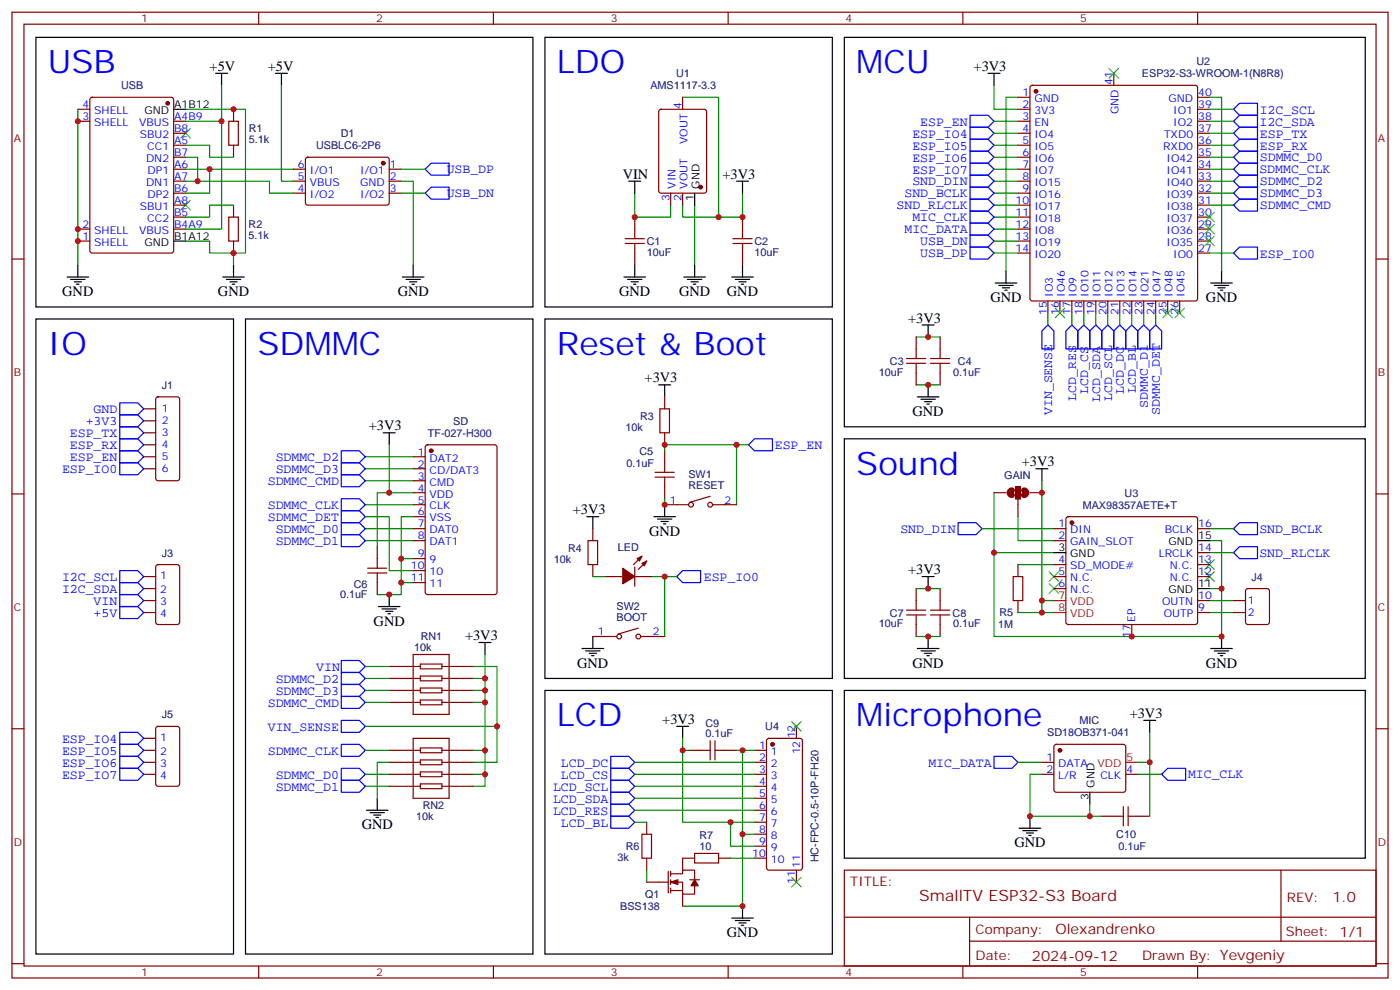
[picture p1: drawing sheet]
<svg xmlns="http://www.w3.org/2000/svg" width="412mm" height="291mm" viewBox="0 0 412 291" stroke-linecap="round" stroke-linejoin="round" font-family="sans-serif">
<g fill="none" stroke="#870000" stroke-width=".35">
<path d="M3.5 3.6h405.4v284.3h-405.4zM7.1 7.1h398.2v277.3h-398.2zM76.2 3.6v3.5M145.3 3.6v3.5M214.5 3.6v3.5M283.6 3.6v3.5M352.8 3.6v3.5M22.9 32.2h3.6M22.9 35.7h3.6M26.7 28.9l.5-.3h23.2l.7 .5 .1 44.7-.5 .7h-23.5l-.7-.5v-44.6zM51.2 35.7h3.5M51.2 39.2h3.5"/>
<path d="M67.4 35.7h2.8v7.1h-2.8zM68.8 32.2v3.5M194.3 32.4l.4-.2h12.7l.7 .4v23.6l-.4 .6-13 .1-.6-.5-.1-23.5zM201.1 28.6v3.6M299.9 28.6h3.5M299.9 32.2h3.5M299.9 35.7h3.5M299.9 39.2h3.5M303.6 25.3l.5-.2h48l.5 .2 .2 .5v62.1l-.3 .5-.4 .2h-48l-.5-.2-.2-.5v-62.1zM328.1 21.6v3.5M352.8 28.6h3.5M352.8 32.2h3.5"/>
<path d="M352.8 35.7h3.5M352.8 39.2h3.5M51.2 42.8h3.5M51.2 46.3h3.5M51.2 49.8h3.5M51.2 53.3h3.5M51.2 56.9h3.5M68.8 42.8v3.5M86.4 49.8h3.6M86.4 53.3h3.6M86.4 56.9h3.6M90.2 46.5l.5-.2h23.5l.5 .7-.1 13-.7 .4-23.5-.1-.4-.6v-12.7z"/>
<path d="M114.7 49.8h3.5M114.7 53.3h3.5M114.7 56.9h3.5M197.6 56.9v3.5M201.1 56.9v3.5M299.9 42.8h3.5M299.9 46.3h3.5M299.9 49.8h3.5M299.9 53.3h3.5M299.9 56.9h3.5M352.8 42.8h3.5M352.8 46.3h3.5"/>
<path d="M352.8 49.8h3.5M352.8 53.3h3.5M352.8 56.9h3.5M3.5 76.3h3.6M22.9 67.5h3.6M22.9 71h3.6M51.2 60.4h3.5M51.2 63.9h3.5M51.2 67.5h3.5M67.4 63.9h2.8v7.1h-2.8zM68.8 60.4v3.5M68.8 71v3.5"/>
<path d="M184.1 71.7h5.7M184.1 70.3h5.7M187 63.9v6.4M187 71.7v6.3M215.9 71.7h5.6M215.9 70.3h5.6M218.7 63.9v6.4M218.7 71.7v6.3M299.9 60.4h3.5M299.9 63.9h3.5M299.9 67.5h3.5M299.9 71h3.5"/>
<path d="M299.9 74.5h3.5M352.8 60.4h3.5M352.8 63.9h3.5M352.8 67.5h3.5M352.8 71h3.5M352.8 74.5h3.5M405.3 76.3h3.6M269.9 99.2v6.4M276.9 99.2v6.4M308.7 88.6v3.5M312.2 88.6v3.5M315.7 88.6v3.5"/>
<path d="M319.3 88.6v3.5M322.8 88.6v3.5M326.3 88.6v3.5M329.8 88.6v3.5M333.4 88.6v3.5M336.9 88.6v3.5M340.4 88.6v3.5M344 88.6v3.5M347.5 88.6v3.5M46.1 117l.5-.2h5.6l.7 .5v23.5l-.4 .7h-5.9l-.7-.4v-23.6zM195.8 116.8v3.6M267.1 105.6h5.6"/>
<path d="M267.1 107h5.6M269.9 107v6.3M274.1 105.6h5.7M274.1 107h5.7M276.9 107v6.3M42.3 120.4h3.6M42.3 123.9h3.6M42.3 127.4h3.6M42.3 131h3.6M42.3 134.5h3.6M42.3 138h3.6M121.7 134.5h3.5"/>
<path d="M121.7 138h3.5M125.5 131.2l.4-.2h19.8l.6 .4 .1 42.9-.5 .7h-20l-.6-.4-.1-42.9zM193 139.1h5.6M194.4 120.4h2.8v7h-2.8zM195.8 127.4v3.6M195.8 132.7v6.4M3.5 145.4h3.6M121.7 145.1h3.5M121.7 141.5h3.5M121.7 148.6h3.5M121.7 152.1h3.5M121.7 155.6h3.5"/>
<path d="M121.7 159.2h3.5M173.2 159.2h2.8v7h-2.8zM174.6 155.6v3.6M193 140.5h5.6M195.8 140.5v6.3M195.8 148.6h7M209.2 146.1l-6 1.8M209.9 148.6h7.1M292.8 145.1h3.5M299.2 143.3h1.4v3.5h-1.4zM299.9 146.8v5.3M303.4 145.1h3.5"/>
<path d="M310.4 155.6h3.6M310.4 159.2h3.6M314.2 152.3l.5-.2h37.4l.5 .2 .2 .5v30.4l-.3 .5-.4 .2h-37.4l-.5-.3-.2-.4v-30.4zM352.8 155.6h3.5M405.3 145.4h3.6M42.3 176.8h3.6M42.3 169.8h3.6M42.3 173.3h3.6M46.1 166.4l.5-.2h5.6l.7 .5v16.5l-.4 .6-5.9 .1-.7-.5v-16.5zM108.3 168.7h5.6M108.3 167.3h5.6M111.1 160.9v6.4"/>
<path d="M111.1 168.7v6.3M121.7 164.5h3.5M121.7 168h3.5M121.7 171.5h3.5M174.6 166.2v3.6M178.2 169.8h5.2M187 166.9v5.7M187 169.8h5.3M189.1 163.8l-2.5 2.4M190.5 165.2l-2.5 2.4M267.1 179.6h5.6M269.9 173.3v6.3"/>
<path d="M274.1 179.6h5.7M276.9 173.3v6.3M298.4 169.8h2.9v7h-2.9zM299.9 166.2v3.6M299.9 176.8v3.5M310.4 169.8h3.6M310.4 173.3h3.6M310.4 166.2h3.6M352.8 176.8h3.5M352.8 169.8h3.5M352.8 166.2h3.5M352.8 162.7h3.5"/>
<path d="M363.4 176.8h3.5M367.1 173.5l.5-.2h5.6l.7 .4v9.5l-.4 .6-5.9 .1-.7-.5v-9.4zM42.3 180.3h3.6M114.7 196.2h9.1M114.7 199.7h9.1M121.7 192.7h10.6v17.6h-10.6zM123.8 195.5h6.4v1.4h-6.4zM123.8 199h6.4v1.4h-6.4zM130.2 196.2h9.1M130.2 199.7h9.1M174.6 187.4h7.1M188 184.9l-6 1.8"/>
<path d="M188.7 187.4h7.1M267.1 181h5.6M269.9 181v6.4M274.1 181h5.7M276.9 181v6.4M333.4 183.9v3.5M352.8 180.3h3.5M363.4 180.3h3.5M3.5 214.6h3.6M42.3 217.4h3.6M46.1 214.1l.5-.2h5.6l.7 .4v16.5l-.4 .6-5.9 .1-.7-.5v-16.4zM114.7 203.3h9.1"/>
<path d="M114.7 206.8h9.1M121.7 217.4h10.6v17.6h-10.6zM123.8 202.6h6.4v1.4h-6.4zM123.8 206.1h6.4v1.4h-6.4zM130.2 203.3h9.1M130.2 206.8h9.1M209.2 218.1v5.6M210.6 218.1v5.6M226 217.6l.5-.2h9.2l.6 .4 .1 37.7-.5 .6-9.4 .1-.7-.5v-37.6zM234.6 213.9v3.5M310.7 219.4l.4-.3 20.1 .1 .4 .7-.1 12.9-.6 .5-20-.1-.5-.6v-12.7zM405.3 214.6h3.6"/>
<path d="M42.3 220.9h3.6M42.3 224.4h3.6M42.3 228h3.6M114.7 220.9h9.1M114.7 224.4h9.1M114.7 228h9.1M114.7 231.5h9.1M123.8 220.2h6.4v1.4h-6.4zM123.8 223.7h6.4v1.4h-6.4zM123.8 227.3h6.4v1.4h-6.4zM123.8 230.8h6.4v1.4h-6.4zM130.2 220.9h9.1"/>
<path d="M130.2 224.4h9.1M130.2 228h9.1M130.2 231.5h9.1M202.8 220.9h6.4M210.6 220.9h6.4M222.2 220.9h3.6M222.2 224.4h3.6M222.2 228h3.6M222.2 231.5h3.6M222.2 235h3.6M222.2 238.5h3.6M306.9 224.4h3.5"/>
<path d="M306.9 228h3.5M330.9 237.5v5.6M331.6 228h3.5M332.3 237.5v5.6M189.1 245.6h2.8v7.1h-2.8zM190.5 242.1v3.5M190.5 252.7v3.5M190.5 259.7h6.3M196.8 256.5v6.4M197.6 257.2h3.5v-1h3.5v2.8M197.6 259.7h3.5v3.5h3.5v-2.4M197.6 256.5v1.5"/>
<path d="M197.6 259v1.4M203.2 259h2.8M204.6 251.2h7.1v2.9h-7.1zM204.6 252.7h-3.5v3.5M211.7 252.7h3.5M222.2 242.1h3.6M222.2 245.6h3.6M222.2 249.1h3.6M222.2 252.7h3.6M234.6 256.2v3.5M248.7 256.2h156.6v28.2h-156.6zM324.6 240.3h6.3"/>
<path d="M332.3 240.3h6.4M377.3 256.2v20.9M197.6 261.5v1.4M197.6 262.2h3.5M201.1 263.2v3.6M248.7 270h156.5M285.6 277.1h119.6M285.6 270v14.1M3.5 283.7h3.6M76.2 284.4v3.5M145.3 284.4v3.5M214.5 284.4v3.5"/>
<path d="M283.6 284.4v3.5M352.8 284.4v3.5M405.3 283.7h3.6"/>
<circle cx="203.6" cy="148.6" r=".71"/>
<circle cx="209.2" cy="148.6" r=".71"/>
<circle cx="182.4" cy="187.4" r=".71"/>
<circle cx="188" cy="187.4" r=".71"/>
</g>
<g fill="#870000" stroke="#870000" stroke-width=".35">
<path d="M299.2 143.3h1.4v3.5h-1.4z"/>
<path d="M189.1 165.9l1.4-.7-.7 1.4z"/>
<path d="M187.7 164.5l1.4-.7-.7 1.4z"/>
<path d="M183.4 167.3l3.6 2.5-3.6 2.1z"/>
<path d="M197.6 259.7l2.1-.7v1.4z"/>
<path d="M204.6 259l1.1 1.8h-2.1z"/>
<circle cx="227.5" cy="219.1" r=".53"/>
<circle cx="305.2" cy="26.9" r=".53"/>
<circle cx="112.9" cy="48" r=".53"/>
<circle cx="127" cy="132.7" r=".53"/>
<circle cx="49.4" cy="30.4" r=".53"/>
<circle cx="206.4" cy="55.1" r=".53"/>
<circle cx="315.7" cy="153.9" r=".53"/>
<circle cx="312.2" cy="220.9" r=".53"/>
</g>
<g fill="none" stroke="#000" stroke-width=".35">
<path d="M10.6 11h146.4v79.4h-146.4zM160.5 11h84.7v79.4h-84.7zM248.7 11h153.5v114.7h-153.5zM51.2 32.2h3.5M63.5 21.6h3.5M65.3 21.6v3.5M81.1 21.6h3.6M82.9 21.6v3.5M291 21.6h3.6M292.8 21.6v3.5M185.2 53.3h3.5M187 53.3v3.6"/>
<path d="M204.6 56.9v3.5M217 53.3h3.5M218.7 53.3v3.6M22.9 78v3.6M51.2 71h3.5M68.8 78v3.6M121.7 78v3.6M187 78v3.6M204.6 78v3.6M218.7 78v3.6M296.3 79.8v3.5M359.8 79.8v3.5"/>
<path d="M10.6 93.9h58.2v187h-58.2zM19.8 81.6h6.3M20.8 82.3h4.2M21.9 83h2.1M22.6 83.7h.7M65.6 81.6h6.4M66.7 82.3h4.2M67.7 83h2.1M68.4 83.7h.7M72.3 93.9h84.7v187h-84.7zM118.5 81.6h6.4M119.6 82.3h4.2"/>
<path d="M120.6 83h2.2M121.4 83.7h.7M160.5 93.9h84.7v105.8h-84.7zM183.8 81.6h6.3M184.9 82.3h4.2M185.9 83h2.1M186.6 83.7h.7M201.4 81.6h6.4M202.5 82.3h4.2M203.6 83h2.1M204.3 83.7h.7M215.5 81.6h6.4"/>
<path d="M216.6 82.3h4.2M217.7 83h2.1M218.4 83.7h.7M271.6 95.7h3.6M273.4 95.7v3.5M293.2 83.3h6.3M294.2 84h4.2M295.3 84.7h2.1M296 85.4h.7M356.7 83.3h6.3M357.7 84h4.2M358.8 84.7h2.1"/>
<path d="M359.5 85.4h.7M194 113.3h3.6M195.8 113.3v3.5M270.2 116.8h6.4M271.3 117.5h4.2M272.3 118.3h2.2M273 119h.8M273.4 113.3v3.5M112.9 127.4h3.5M114.7 127.4v3.6M248.7 129.2h153.5v70.5h-153.5zM305.2 138h3.5"/>
<path d="M306.9 138v3.5M172.9 152.1h3.5M174.6 152.1v3.5M192.6 152.1h6.4M193.7 152.8h4.2M194.7 153.5h2.1M195.4 154.2h.7M195.8 148.6v3.5M352.8 159.2h3.5M111.5 178.6h6.3M112.5 179.3h4.3M113.6 180h2.1"/>
<path d="M114.7 175v3.6M271.6 169.8h3.6M273.4 169.8v3.5M310.4 162.7h3.6M352.8 173.3h3.5M114.3 180.7h.7M141.1 189.2h3.5M142.9 189.2v3.5M171.4 190.9h6.4M172.5 191.6h4.2M173.6 192.3h2.1M174.3 193h.7"/>
<path d="M174.6 187.4v3.5M270.2 190.9h6.4M271.3 191.6h4.2M272.3 192.3h2.2M273 193h.8M273.4 187.4v3.5M356.7 190.9h6.3M357.7 191.6h4.2M358.8 192.3h2.1M359.5 193h.7M359.8 187.4v3.5M160.5 203.3h84.7v77.6h-84.7z"/>
<path d="M199.3 213.9h3.5M201.1 213.9v3.5M248.7 203.3h153.5v49.4h-153.5zM336.9 212.1h3.5M338.7 212.1v3.5M107.9 238.5h6.4M109 239.3h4.2M110.1 240h2.1M111.1 235v3.5M321 233.3v3.5M110.8 240.7h.7M300.2 243.8h6.4"/>
<path d="M301.3 244.5h4.2M302.3 245.3h2.1M303 246h.7M303.4 240.3v3.5M215.5 270.3h6.4M216.6 271h4.2M217.7 271.7h2.1M218.4 272.4h.7M218.7 266.8v3.5"/>
</g>
<g fill="none" stroke="#00f" stroke-width=".35">
<path d="M285.8 33.9h5.2l1.8 1.8-1.8 1.8h-5.2zM285.8 37.5h5.2l1.8 1.7-1.8 1.8h-5.2zM363.4 39.2l1.7-1.7h5.3v3.5h-5.3zM365.1 30.4h5.3v3.5h-5.3l-1.7-1.7zM365.1 33.9h5.3v3.6h-5.3l-1.7-1.8zM127 48h5.3v3.6h-5.3l-1.8-1.8zM127 55.1h5.3v3.5h-5.3l-1.8-1.7zM285.8 41h5.2l1.8 1.8-1.8 1.7h-5.2zM285.8 44.5h5.2l1.8 1.8-1.8 1.7h-5.2zM285.8 48h5.2l1.8 1.8-1.8 1.8h-5.2zM285.8 55.1h5.2l1.8 1.8-1.8 1.7h-5.2zM285.8 51.6h5.2l1.8 1.7-1.8 1.8h-5.2z"/>
<path d="M285.8 58.6h5.2l1.8 1.8-1.8 1.8h-5.2zM363.4 46.3l1.7-1.8h5.3v3.5h-5.3zM363.4 53.3l1.7-1.7h5.3v3.5h-5.3zM365.1 41h5.3v3.5h-5.3l-1.7-1.7zM365.1 48h5.3v3.6h-5.3l-1.7-1.8zM365.1 55.1h5.3v3.5h-5.3l-1.7-1.7zM285.8 69.2h5.2l1.8 1.8-1.8 1.7h-5.2zM285.8 72.7h5.2l1.8 1.8-1.8 1.8h-5.2zM285.8 65.7h5.2l1.8 1.8-1.8 1.7h-5.2zM285.8 62.2h5.2l1.8 1.7-1.8 1.8h-5.2zM363.4 60.4l1.7-1.8h5.3v3.6h-5.3zM365.1 72.7h5.3v3.6h-5.3l-1.7-1.8z"/>
<path d="M306.9 97.4l1.8-1.7 1.7 1.7v5.3h-3.5zM314 97.4l1.7-1.7 1.8 1.7v5.3h-3.5zM319.3 95.7l1.7 1.7v5.3h-3.5v-5.3zM322.8 95.7l1.8 1.7v5.3h-3.6v-5.3zM326.3 95.7l1.8 1.7v5.3h-3.5v-5.3zM329.8 95.7l1.8 1.7v5.3h-3.5v-5.3zM333.4 95.7l1.7 1.7v5.3h-3.5v-5.3zM336.9 95.7l1.8 1.7v5.3h-3.6v-5.3zM338.7 97.4l1.7-1.7 1.8 1.7v5.3h-3.5zM35.3 118.6h5.3l1.7 1.8-1.7 1.7h-5.3zM35.3 132.7h5.3l1.7 1.8-1.7 1.7h-5.3zM35.3 136.2h5.3l1.7 1.8-1.7 1.8h-5.3z"/>
<path d="M35.3 122.1h5.3l1.7 1.8-1.7 1.8h-5.3zM35.3 129.2h5.3l1.7 1.8-1.7 1.7h-5.3zM35.3 125.7h5.3l1.7 1.7-1.7 1.8h-5.3zM100.5 139.8h5.3l1.8 1.7-1.8 1.8h-5.3zM100.5 136.2h5.3l1.8 1.8-1.8 1.8h-5.3zM100.5 132.7h5.3l1.8 1.8-1.8 1.7h-5.3zM220.5 131l1.7-1.8h5.3v3.5h-5.3zM100.5 157.4h5.3l1.8 1.8-1.8 1.7h-5.3zM100.5 153.9h5.3l1.8 1.7-1.8 1.8h-5.3zM100.5 146.8h5.3l1.8 1.8-1.8 1.8h-5.3zM100.5 150.4h5.3l1.8 1.7-1.8 1.8h-5.3zM282.2 153.9h5.3l1.8 1.7-1.8 1.8h-5.3z"/>
<path d="M363.4 155.6l1.7-1.7h5.3v3.5h-5.3zM35.3 168h5.3l1.7 1.8-1.7 1.7h-5.3zM35.3 171.5h5.3l1.7 1.8-1.7 1.7h-5.3zM35.3 175h5.3l1.7 1.8-1.7 1.8h-5.3zM35.3 178.6h5.3l1.7 1.7-1.7 1.8h-5.3zM199.3 169.8l1.8-1.8h5.3v3.5h-5.3zM363.4 162.7l1.7-1.8h5.3v3.6h-5.3zM100.5 198h5.3l1.8 1.7-1.8 1.8h-5.3zM100.5 194.5h5.3l1.8 1.7-1.8 1.8h-5.3zM35.3 215.6h5.3l1.7 1.8-1.7 1.7h-5.3zM35.3 219.1h5.3l1.7 1.8-1.7 1.8h-5.3zM100.5 219.1h5.3l1.8 1.8-1.8 1.8h-5.3z"/>
<path d="M100.5 205h5.3l1.8 1.8-1.8 1.8h-5.3zM100.5 201.5h5.3l1.8 1.8-1.8 1.7h-5.3zM100.5 212.1h5.3l1.8 1.8-1.8 1.7h-5.3zM35.3 222.7h5.3l1.7 1.7-1.7 1.8h-5.3zM35.3 226.2h5.3l1.7 1.8-1.7 1.7h-5.3zM100.5 229.7h5.3l1.8 1.8-1.8 1.8h-5.3zM100.5 226.2h5.3l1.8 1.8-1.8 1.7h-5.3zM179.9 222.7h5.3l1.8 1.7-1.8 1.8h-5.3zM179.9 229.7h5.3l1.8 1.8-1.8 1.8h-5.3zM179.9 233.3h5.3l1.8 1.7-1.8 1.8h-5.3zM179.9 236.8h5.3l1.8 1.7-1.8 1.8h-5.3zM179.9 226.2h5.3l1.8 1.8-1.8 1.7h-5.3z"/>
<path d="M292.8 222.7h5.3l1.8 1.7-1.8 1.8h-5.3zM342.2 228l1.8-1.8h5.2v3.5h-5.2zM179.9 240.3h5.3l1.8 1.8-1.8 1.7h-5.3z"/>
</g>
<g fill="none" stroke="#008700" stroke-width=".35">
<path d="M22.9 32.2v45.8M54.7 35.7h10.6v31.8h-10.6M54.7 32.2h17.6v42.3h-10.6v-3.5h-7M65.3 25.1v10.6M82.9 25.1v28.2h3.5M201.1 28.6h10.6v35.3M292.8 25.1v7.1h7.1M292.8 35.7h7.1M292.8 39.2h7.1M299.9 28.6h-3.6v51.2M356.3 28.6h3.5v51.2M356.3 35.7h7.1"/>
<path d="M356.3 39.2h7.1M356.3 32.2h7.1M54.7 46.3h3.5v7M54.7 42.8h7v3.5h7.1M54.7 53.3h24.7v3.6h7M54.7 49.8h31.7M61.7 49.8v7.1h-7M118.2 53.3h3.5v24.7M118.2 49.8h7M118.2 56.9h7M187 56.9v7h10.6v-3.5M218.7 56.9v7h-17.6v-3.5"/>
<path d="M292.8 49.8h7.1M292.8 42.8h7.1M292.8 53.3h7.1M292.8 56.9h7.1M292.8 46.3h7.1M356.3 49.8h7.1M356.3 42.8h7.1M356.3 53.3h7.1M356.3 56.9h7.1M356.3 46.3h7.1M68.8 60.4h-7.1v3.5h-7M68.8 74.5v3.5"/>
<path d="M204.6 60.4v17.6M292.8 71h7.1M292.8 74.5h7.1M292.8 60.4h7.1M292.8 63.9h7.1M292.8 67.5h7.1M356.3 74.5h7.1M356.3 60.4h7.1M269.9 99.2h7M308.7 92.1v3.6M315.7 92.1v3.6M319.3 92.1v3.6"/>
<path d="M322.8 92.1v3.6M326.3 92.1v3.6M329.8 92.1v3.6M333.4 92.1v3.6M336.9 92.1v3.6M340.4 92.1v3.6M269.9 113.3h7M107.6 134.5h14.1M107.6 138h14.1M114.7 131v14.1h7M217 131v17.6M220.5 131h-24.7v1.7"/>
<path d="M107.6 152.1h7.1v15.9h7M107.6 155.6h14.1M107.6 141.5h14.1M107.6 148.6h14.1M107.6 159.2h14.1M114.7 145.1h-3.6v15.8M121.7 152.1h-3.5v22.9h-7.1M195.8 146.8v1.8M289.3 155.6h21.1M292.8 145.1v17.6M299.9 152.1v7.1h10.5M306.9 141.5v38.8h3.5"/>
<path d="M356.3 159.2h3.5v28.2h-67v-24.7h17.6M356.3 155.6h7.1M118.2 171.5h3.5M118.2 164.5h3.5M174.6 169.8h3.6M192.3 169.8h7M195.8 169.8v17.6M269.9 173.3h7M299.9 166.2h10.5M306.9 176.8h3.5M356.3 162.7h7.1M356.3 173.3h3.5"/>
<path d="M356.3 176.8h7.1M107.6 199.7h7.1M107.6 196.2h7.1M139.3 196.2h7.1v28.2h-7.1M139.3 199.7h3.6M142.9 192.7v38.8h-3.6M269.9 187.4h7M299.9 180.3h7M356.3 180.3h7.1M107.6 203.3h7.1M107.6 206.8h7.1M107.6 213.9h38.8"/>
<path d="M139.3 203.3h3.6M139.3 206.8h3.6M201.1 217.4v3.5M338.7 215.6v24.7M107.6 231.5h7.1M107.6 220.9h7.1M107.6 228h7.1M114.7 224.4h-3.6v10.6M139.3 220.9h3.6M139.3 228h3.6M187 231.5h35.2M187 235h35.2"/>
<path d="M187 238.5h35.2M187 224.4h35.2M187 228h35.2M202.8 220.9h-1.7v21.2h14.1M217 220.9h1.7M222.2 220.9h-3.5v45.9h-17.6M299.9 224.4h7M306.9 228h-3.5v12.3h21.2M321 236.8v3.5M335.1 224.4h3.6M335.1 228h7.1M187 242.1h3.5"/>
<path d="M190.5 256.2v3.5M215.2 252.7h7M218.7 245.6h3.5M222.2 242.1h-7v7h7"/>
</g>
<g fill="none" stroke="#3c3" stroke-width=".35">
<path d="M53.3 37.8l2.8 2.8M56.1 37.8l-2.8 2.8M326.7 20.2l2.8 2.8M329.5 20.2l-2.8 2.8M53.3 59l2.8 2.8M56.1 59l-2.8 2.8M354.9 69.6l2.8 2.8M354.9 66l2.8 2.9M354.9 62.5l2.8 2.8M357.7 69.6l-2.8 2.8M357.7 66l-2.8 2.9M357.7 62.5l-2.8 2.8"/>
<path d="M310.8 90.7l2.8 2.9M313.6 90.7l-2.8 2.9M342.5 90.7l2.9 2.9M345.4 90.7l-2.9 2.9M346.1 90.7l2.8 2.9M348.9 90.7l-2.8 2.9M309 168.3l2.9 2.9M309 171.9l2.9 2.8M311.9 168.3l-2.9 2.9M311.9 171.9l-2.9 2.8M354.9 164.8l2.8 2.8M354.9 168.3l2.8 2.9"/>
<path d="M357.7 164.8l-2.8 2.8M357.7 168.3l-2.8 2.9M233.2 212.4l2.8 2.9M236 212.4l-2.8 2.9M233.2 258.3l2.8 2.8M236 258.3l-2.8 2.8"/>
</g>
<path d="M298.1 144.4a.71 .71 0 0 0-.7 .7 .71 .71 0 0 0 .7 .7M301.6 144.4a.71 .71 0 0 1 .7 .7 .71 .71 0 0 1-.7 .7" fill="none" stroke="#870000" stroke-width="1.8"/>
<path d="M310.4 176.8h3.6M310.4 180.3h3.6M331.6 224.4h3.5" fill="none" stroke="#f00" stroke-width=".35"/>
<g fill="#c00">
<circle cx="215.2" cy="242.1" r=".88"/>
<circle cx="201.1" cy="220.9" r=".88"/>
<circle cx="218.7" cy="245.6" r=".88"/>
<circle cx="218.7" cy="266.8" r=".88"/>
<circle cx="218.7" cy="220.9" r=".88"/>
<circle cx="359.8" cy="173.3" r=".88"/>
<circle cx="61.7" cy="49.8" r=".88"/>
<circle cx="68.8" cy="32.2" r=".88"/>
<circle cx="68.8" cy="74.5" r=".88"/>
<circle cx="65.3" cy="35.7" r=".88"/>
<circle cx="359.8" cy="187.4" r=".88"/>
<circle cx="273.4" cy="113.3" r=".88"/>
<circle cx="273.4" cy="99.2" r=".88"/>
<circle cx="273.4" cy="187.4" r=".88"/>
<circle cx="273.4" cy="173.3" r=".88"/>
<circle cx="333.4" cy="187.4" r=".88"/>
<circle cx="306.9" cy="176.8" r=".88"/>
<circle cx="306.9" cy="145.1" r=".88"/>
<circle cx="306.9" cy="180.3" r=".88"/>
<circle cx="292.8" cy="162.7" r=".88"/>
<circle cx="114.7" cy="145.1" r=".88"/>
<circle cx="211.7" cy="63.9" r=".88"/>
<circle cx="218.7" cy="63.9" r=".88"/>
<circle cx="187" cy="63.9" r=".88"/>
<circle cx="142.9" cy="220.9" r=".88"/>
<circle cx="142.9" cy="206.8" r=".88"/>
<circle cx="142.9" cy="203.3" r=".88"/>
<circle cx="142.9" cy="199.7" r=".88"/>
<circle cx="195.8" cy="169.8" r=".88"/>
<circle cx="217" cy="131" r=".88"/>
<circle cx="195.8" cy="131" r=".88"/>
<circle cx="58.2" cy="53.3" r=".88"/>
<circle cx="142.9" cy="228" r=".88"/>
<circle cx="146.4" cy="213.9" r=".88"/>
<circle cx="118.2" cy="171.5" r=".88"/>
<circle cx="195.8" cy="148.6" r=".88"/>
<circle cx="22.9" cy="35.7" r=".88"/>
<circle cx="22.9" cy="67.5" r=".88"/>
<circle cx="22.9" cy="71" r=".88"/>
<circle cx="118.2" cy="164.5" r=".88"/>
<circle cx="114.7" cy="175" r=".88"/>
<circle cx="338.7" cy="224.4" r=".88"/>
<circle cx="321" cy="240.3" r=".88"/>
<circle cx="303.4" cy="240.3" r=".88"/>
</g>
<g font-size="9.5" fill="#00f">
<text x="14.1" y="21.6">USB</text>
<text x="164" y="21.6">LDO</text>
<text x="252.2" y="21.6">MCU</text>
<text x="14.1" y="104.5">IO</text>
<text x="75.8" y="104.5">SDMMC</text>
<text x="164" y="104.5">Reset &amp; Boot</text>
<text x="252.2" y="139.8">Sound</text>
<text x="164" y="213.9">LCD</text>
<text x="252.2" y="213.9">Microphone</text>
</g>
<text font-size="4.6" fill="#800" x="270.8" y="265.2">SmallTV ESP32-S3 Board</text>
<g font-size="4.2">
<text x="61.7" y="20.9">+5V</text>
<text x="78.9" y="20.9">+5V</text>
<text x="286.8" y="20.9">+3V3</text>
<text x="183.4" y="52.6">VIN</text>
<text x="212.8" y="52.6">+3V3</text>
<text x="18.3" y="87.2">GND</text>
<text x="64.2" y="87.2">GND</text>
<text x="117.2" y="87.2">GND</text>
<text x="182.4" y="87.2">GND</text>
<text x="200" y="87.2">GND</text>
<text x="214.1" y="87.2">GND</text>
<text x="291.7" y="89">GND</text>
<text x="355.2" y="89">GND</text>
<text x="267.5" y="95">+3V3</text>
<text x="189.9" y="112.6">+3V3</text>
<text x="268.8" y="122.5">GND</text>
<text x="108.7" y="126.7">+3V3</text>
<text x="301" y="137.3">+3V3</text>
<text x="168.7" y="151.4">+3V3</text>
<text x="191.2" y="157.8">GND</text>
<text x="267.5" y="169.1">+3V3</text>
<text x="110.1" y="184.2">GND</text>
<text x="137" y="188.5">+3V3</text>
<text x="170" y="196.6">GND</text>
<text x="268.8" y="196.6">GND</text>
<text x="355.2" y="196.6">GND</text>
<text x="195.1" y="213.1">+3V3</text>
<text x="332.8" y="211.4">+3V3</text>
<text x="106.5" y="244.2">GND</text>
<text x="298.8" y="249.5">GND</text>
<text x="214.1" y="275.9">GND</text>
</g>
<g font-size="4.2" fill="#800">
<text x="392.5" y="265.4">1.0</text>
<text x="310.9" y="275">Olexandrenko</text>
<text x="304" y="282.8">2024-09-12</text>
</g>
<g font-size="3.9" fill="#00f">
<text x="371.1" y="33.5">I2C_SCL</text>
<text x="268.7" y="40.5">ESP_IO4</text>
<text x="271.1" y="37">ESP_EN</text>
<text x="371" y="37">I2C_SDA</text>
<text x="371.1" y="40.6">ESP_TX</text>
<text x="268.7" y="44.1">ESP_IO5</text>
<text x="268.7" y="47.6">ESP_IO6</text>
<text x="371.1" y="44.1">ESP_RX</text>
<text x="371.1" y="47.5">SDMMC_D0</text>
<text x="131.6" y="51">USB_DP</text>
<text x="268.7" y="51.1">ESP_IO7</text>
<text x="371" y="51.1">SDMMC_CLK</text>
<text x="131.6" y="58.1">USB_DN</text>
<text x="266.4" y="58.1">SND_BCLK</text>
<text x="268.7" y="54.6">SND_DIN</text>
<text x="371.1" y="54.6">SDMMC_D2</text>
<text x="371.1" y="58.1">SDMMC_D3</text>
<text x="264.1" y="61.7">SND_RLCLK</text>
<text x="268.7" y="65.2">MIC_CLK</text>
<text x="371.1" y="61.7">SDMMC_CMD</text>
<text x="266.4" y="68.7">MIC_DATA</text>
<text x="271.1" y="72.2">USB_DN</text>
<text x="271.1" y="75.8">USB_DP</text>
<text x="371.1" y="75.8">ESP_IO0</text>
<text x="317" y="117.9" transform="rotate(-90 317 117.9)">LCD_RES</text>
<text x="320.5" y="116" transform="rotate(-90 320.5 116)">LCD_CS</text>
<text x="324.1" y="118.3" transform="rotate(-90 324.1 118.3)">LCD_SDA</text>
<text x="327.6" y="118" transform="rotate(-90 327.6 118)">LCD_SCL</text>
<text x="331.1" y="116" transform="rotate(-90 331.1 116)">LCD_DC</text>
<text x="334.6" y="115.6" transform="rotate(-90 334.6 115.6)">LCD_BL</text>
<text x="25.3" y="125.2">+3V3</text>
<text x="27.6" y="121.6">GND</text>
<text x="309.9" y="122.2" transform="rotate(-90 309.9 122.2)">VIN_SENSE</text>
<text x="338.2" y="120" transform="rotate(-90 338.2 120)">SDMMC_D1</text>
<text x="341.7" y="122.1" transform="rotate(-90 341.7 122.1)">SDMMC_DET</text>
<text x="20.6" y="128.7">ESP_TX</text>
<text x="20.6" y="135.7">ESP_EN</text>
<text x="20.6" y="132.2">ESP_RX</text>
<text x="81.2" y="135.8">SDMMC_D2</text>
<text x="228.2" y="132.3">ESP_EN</text>
<text x="18.3" y="139.3">ESP_IO0</text>
<text x="78.9" y="142.9">SDMMC_CMD</text>
<text x="81.2" y="139.3">SDMMC_D3</text>
<text x="78.9" y="149.9">SDMMC_CLK</text>
<text x="78.9" y="153.3">SDMMC_DET</text>
<text x="81.2" y="160.5">SDMMC_D1</text>
<text x="81.2" y="157">SDMMC_D0</text>
<text x="265.2" y="156.9">SND_DIN</text>
<text x="371" y="156.9">SND_BCLK</text>
<text x="371" y="164">SND_RLCLK</text>
<text x="18.3" y="171">I2C_SCL</text>
<text x="207.3" y="171.1">ESP_IO0</text>
<text x="18.3" y="174.6">I2C_SDA</text>
<text x="27.6" y="178.1">VIN</text>
<text x="27.6" y="181.6">+5V</text>
<text x="93.1" y="197.5">VIN</text>
<text x="81.2" y="201.1">SDMMC_D2</text>
<text x="78.9" y="208.1">SDMMC_CMD</text>
<text x="81.2" y="204.6">SDMMC_D3</text>
<text x="78.9" y="215.1">VIN_SENSE</text>
<text x="18.3" y="218.7">ESP_IO4</text>
<text x="18.3" y="222.2">ESP_IO5</text>
<text x="18.3" y="225.7">ESP_IO6</text>
<text x="78.9" y="222.2">SDMMC_CLK</text>
<text x="165.2" y="225.7">LCD_DC</text>
<text x="273.5" y="225.7">MIC_DATA</text>
<text x="18.3" y="229.3">ESP_IO7</text>
<text x="81.2" y="232.8">SDMMC_D1</text>
<text x="81.2" y="229.3">SDMMC_D0</text>
<text x="162.9" y="232.8">LCD_SCL</text>
<text x="165.2" y="229.2">LCD_CS</text>
<text x="350" y="229.1">MIC_CLK</text>
<text x="162.9" y="236.3">LCD_SDA</text>
<text x="162.9" y="239.8">LCD_RES</text>
<text x="165.2" y="243.3">LCD_BL</text>
</g>
<g font-size="3.9" fill="#800">
<text x="250.5" y="260.8">TITLE:</text>
<text x="379.1" y="265.4">REV:</text>
<text x="287.4" y="275">Company:</text>
<text x="378.7" y="275.6">Sheet: 1/1</text>
<text x="287.4" y="282.6">Date:</text>
<text x="336.4" y="282.7">Draw</text>
<text x="346.6" y="282.7">n By: Yevgeniy</text>
</g>
<g font-size="3.2" fill="#800">
<text x="41.6" y="6.6">1</text>
<text x="110.8" y="6.6">2</text>
<text x="179.9" y="6.6">3</text>
<text x="249.1" y="6.6">4</text>
<text x="318.2" y="6.6">5</text>
<text x="4.1" y="41.7">A</text>
<text x="405.9" y="41.7">A</text>
<text x="4.1" y="110.8">B</text>
<text x="405.9" y="110.8">B</text>
<text x="4.1" y="180">C</text>
<text x="405.9" y="180">C</text>
<text x="4.1" y="249.1">D</text>
<text x="405.9" y="249.1">D</text>
<text x="41.6" y="287.4">1</text>
<text x="110.8" y="287.4">2</text>
<text x="179.9" y="287.4">3</text>
<text x="249.1" y="287.4">4</text>
<text x="318.2" y="287.4">5</text>
</g>
<g font-size="3.2" fill="#000080">
<text x="199.1" y="22.7">U1</text>
<text x="336.4" y="22.7">ESP32-S3-WROOM-1(N8R8)</text>
<text x="352.4" y="19.2">U2</text>
<text x="35.7" y="26.2">USB</text>
<text x="191.6" y="26.3">AMS1117-3.3</text>
<text x="73.3" y="39">R1</text>
<text x="100.4" y="40.4">D1</text>
<text x="73.3" y="42.1">5.1k</text>
<text x="93.1" y="43.9">USBLC6-2P6</text>
<text x="73.2" y="70.4">5.1k</text>
<text x="73.2" y="67.2">R2</text>
<text x="190.5" y="75.3">10uF</text>
<text x="190.5" y="72.2">C1</text>
<text x="222.2" y="75.3">10uF</text>
<text x="222.2" y="72.2">C2</text>
<text x="262.1" y="107.4">C3</text>
<text x="282.2" y="107.4">C4</text>
<text x="258.8" y="110.6">10uF</text>
<text x="280.8" y="110.6">0.1uF</text>
<text x="47.6" y="114.5">J1</text>
<text x="133.5" y="125">SD</text>
<text x="188.5" y="123.7">R3</text>
<text x="126" y="128.5">TF-027-H300</text>
<text x="184.3" y="126.8">10k</text>
<text x="184.5" y="137.4">0.1uF</text>
<text x="188.4" y="133.9">C5</text>
<text x="202.8" y="143.9">RESET</text>
<text x="202.8" y="140.7">SW1</text>
<text x="295.8" y="140.9">GAIN</text>
<text x="319" y="149.7">MAX98357AETE+T</text>
<text x="331.3" y="146.2">U3</text>
<text x="47.6" y="163.9">J3</text>
<text x="163.1" y="165.6">10k</text>
<text x="167.4" y="162.5">R4</text>
<text x="182" y="162.1">LED</text>
<text x="104.2" y="173">C6</text>
<text x="368.7" y="170.9">J4</text>
<text x="100.2" y="176.2">0.1uF</text>
<text x="181.6" y="179.5">SW2</text>
<text x="181.6" y="182.7">BOOT</text>
<text x="258.8" y="184.7">10uF</text>
<text x="262.1" y="181.5">C7</text>
<text x="280.6" y="181.5">C8</text>
<text x="280.8" y="184.7">0.1uF</text>
<text x="294" y="185">1M</text>
<text x="294.4" y="181.5">R5</text>
<text x="122" y="191.6">10k</text>
<text x="123.9" y="188.5">RN1</text>
<text x="47.6" y="211.5">J5</text>
<text x="207.8" y="213.9">C9</text>
<text x="225.4" y="215">U4</text>
<text x="318" y="213.2">MIC</text>
<text x="207.8" y="217">0.1uF</text>
<text x="308.5" y="216.7">SD18OB371-041</text>
<text x="124.5" y="238.3">RN2</text>
<text x="122.6" y="241.4">10k</text>
<text x="184.3" y="250.2">R6</text>
<text x="206" y="250.2">10</text>
<text x="206" y="247.1">R7</text>
<text x="328.8" y="246.7">C10</text>
<text x="329.5" y="250.2">0.1uF</text>
<text x="181.9" y="253.4">3k</text>
<text x="241.1" y="253.9" transform="rotate(-90 241.1 253.9)">HC-FPC-0.5-10P-FH20</text>
<text x="182.7" y="267.9">BSS138</text>
<text x="190.1" y="264.4">Q1</text>
</g>
<g font-size="3.2" fill="#00f">
<text x="301.2" y="28.3">1</text>
<text x="327.7" y="24.9" transform="rotate(-90 327.7 24.9)">41</text>
<text x="353" y="28.3">40</text>
<text x="24.3" y="31.8">4</text>
<text x="24.3" y="35.3">3</text>
<text x="27.8" y="33.6">SHELL</text>
<text x="51.3" y="35.3">A4B9</text>
<text x="200.7" y="32" transform="rotate(-90 200.7 32)">4</text>
<text x="301.2" y="31.8">2</text>
<text x="301.2" y="35.3">3</text>
<text x="304.7" y="30.1">GND</text>
<text x="304.7" y="33.6">3V3</text>
<text x="329.5" y="33.7" transform="rotate(-90 329.5 33.7)">GND</text>
<text x="344.2" y="30.1">GND</text>
<text x="345.6" y="33.6">IO1</text>
<text x="353" y="35.3">38</text>
<text x="353" y="31.8">39</text>
<text x="27.8" y="37.1">SHELL</text>
<text x="41" y="37.1">VBUS</text>
<text x="41.2" y="40.6">SBU2</text>
<text x="51.3" y="38.9">B8</text>
<text x="301.2" y="38.9">4</text>
<text x="304.7" y="37.1">EN</text>
<text x="304.7" y="40.6">IO4</text>
<text x="342.9" y="40.6">TXD0</text>
<text x="345.6" y="37.1">IO2</text>
<text x="353" y="38.9">37</text>
<text x="43" y="47.7">DN2</text>
<text x="43.4" y="44.2">CC1</text>
<text x="51.3" y="45.9">B7</text>
<text x="51.3" y="42.4">A5</text>
<text x="202.5" y="42.4" transform="rotate(-90 202.5 42.4)">VOUT</text>
<text x="301.2" y="42.4">5</text>
<text x="301.2" y="45.9">6</text>
<text x="304.7" y="44.2">IO5</text>
<text x="304.7" y="47.7">IO6</text>
<text x="342.6" y="44.2">RXD0</text>
<text x="343.6" y="47.7">IO42</text>
<text x="353" y="45.9">35</text>
<text x="353" y="42.4">36</text>
<text x="43.5" y="51.2">DP1</text>
<text x="51.3" y="53">A7</text>
<text x="51.3" y="49.5">A6</text>
<text x="87.8" y="53">5</text>
<text x="87.8" y="49.5">6</text>
<text x="91.3" y="51.2">I/O1</text>
<text x="106.1" y="51.2">I/O1</text>
<text x="114.8" y="49.5">1</text>
<text x="114.8" y="53">2</text>
<text x="301.2" y="49.5">7</text>
<text x="301.2" y="53">8</text>
<text x="304.7" y="51.2">IO7</text>
<text x="343.6" y="51.2">IO41</text>
<text x="353" y="53">33</text>
<text x="353" y="49.5">34</text>
<text x="43" y="54.8">DN1</text>
<text x="43.5" y="58.3">DP2</text>
<text x="51.3" y="56.5">B6</text>
<text x="87.8" y="56.5">4</text>
<text x="91.3" y="58.3">I/O2</text>
<text x="91.3" y="54.8">VBUS</text>
<text x="106.1" y="58.3">I/O2</text>
<text x="106.1" y="54.8">GND</text>
<text x="114.8" y="56.5">3</text>
<text x="197.2" y="59.1" transform="rotate(-90 197.2 59.1)">3</text>
<text x="199" y="55.6" transform="rotate(-90 199 55.6)">VIN</text>
<text x="200.7" y="59.1" transform="rotate(-90 200.7 59.1)">2</text>
<text x="202.5" y="55.6" transform="rotate(-90 202.5 55.6)">VOUT</text>
<text x="301.2" y="56.5">9</text>
<text x="304.7" y="54.8">IO15</text>
<text x="304.7" y="58.3">IO16</text>
<text x="343.6" y="58.3">IO39</text>
<text x="343.6" y="54.8">IO40</text>
<text x="353" y="56.5">32</text>
<text x="41.2" y="61.8">SBU1</text>
<text x="43.4" y="65.3">CC2</text>
<text x="51.3" y="63.6">B5</text>
<text x="51.3" y="60">A8</text>
<text x="299.2" y="60">10</text>
<text x="299.2" y="63.6">11</text>
<text x="304.7" y="61.8">IO17</text>
<text x="304.7" y="65.3">IO18</text>
<text x="343.6" y="65.3">IO37</text>
<text x="343.6" y="61.8">IO38</text>
<text x="353" y="63.6">30</text>
<text x="353" y="60">31</text>
<text x="24.3" y="67.1">2</text>
<text x="24.3" y="70.6">1</text>
<text x="27.8" y="68.9">SHELL</text>
<text x="41" y="68.9">VBUS</text>
<text x="51.3" y="67.1">B4A9</text>
<text x="299.2" y="67.1">12</text>
<text x="299.2" y="70.6">13</text>
<text x="304.7" y="68.9">IO8</text>
<text x="343.6" y="68.9">IO36</text>
<text x="353" y="70.6">28</text>
<text x="353" y="67.1">29</text>
<text x="27.8" y="72.4">SHELL</text>
<text x="299.2" y="74.2">14</text>
<text x="304.7" y="72.4">IO19</text>
<text x="304.7" y="75.9">IO20</text>
<text x="343.6" y="72.4">IO35</text>
<text x="345.6" y="75.9">IO0</text>
<text x="353" y="74.2">27</text>
<text x="310.1" y="87.3" transform="rotate(-90 310.1 87.3)">IO3</text>
<text x="313.6" y="87.3" transform="rotate(-90 313.6 87.3)">IO46</text>
<text x="317.1" y="87.3" transform="rotate(-90 317.1 87.3)">IO9</text>
<text x="320.7" y="87.3" transform="rotate(-90 320.7 87.3)">IO10</text>
<text x="324.2" y="87.3" transform="rotate(-90 324.2 87.3)">IO11</text>
<text x="327.7" y="87.3" transform="rotate(-90 327.7 87.3)">IO12</text>
<text x="331.3" y="87.3" transform="rotate(-90 331.3 87.3)">IO13</text>
<text x="334.8" y="87.3" transform="rotate(-90 334.8 87.3)">IO14</text>
<text x="338.3" y="87.3" transform="rotate(-90 338.3 87.3)">IO21</text>
<text x="341.8" y="87.3" transform="rotate(-90 341.8 87.3)">IO47</text>
<text x="345.4" y="87.3" transform="rotate(-90 345.4 87.3)">IO48</text>
<text x="348.9" y="87.3" transform="rotate(-90 348.9 87.3)">IO45</text>
<text x="308.3" y="92.8" transform="rotate(-90 308.3 92.8)">15</text>
<text x="311.9" y="92.8" transform="rotate(-90 311.9 92.8)">16</text>
<text x="315.4" y="92.8" transform="rotate(-90 315.4 92.8)">17</text>
<text x="318.9" y="92.8" transform="rotate(-90 318.9 92.8)">18</text>
<text x="322.4" y="92.8" transform="rotate(-90 322.4 92.8)">19</text>
<text x="326" y="92.8" transform="rotate(-90 326 92.8)">20</text>
<text x="329.5" y="92.8" transform="rotate(-90 329.5 92.8)">21</text>
<text x="333" y="92.8" transform="rotate(-90 333 92.8)">22</text>
<text x="336.5" y="92.8" transform="rotate(-90 336.5 92.8)">23</text>
<text x="340.1" y="92.8" transform="rotate(-90 340.1 92.8)">24</text>
<text x="343.6" y="92.8" transform="rotate(-90 343.6 92.8)">25</text>
<text x="347.1" y="92.8" transform="rotate(-90 347.1 92.8)">26</text>
<text x="47.6" y="121.4">1</text>
<text x="47.6" y="125">2</text>
<text x="47.6" y="128.5">3</text>
<text x="47.6" y="132">4</text>
<text x="47.6" y="135.5">5</text>
<text x="123" y="134.1">1</text>
<text x="123" y="137.7">2</text>
<text x="126.5" y="135.9">DAT2</text>
<text x="47.6" y="139.1">6</text>
<text x="123" y="141.2">3</text>
<text x="126.5" y="139.4">CD/DAT3</text>
<text x="126.5" y="142.9">CMD</text>
<text x="123" y="144.7">4</text>
<text x="123" y="148.2">5</text>
<text x="126.5" y="146.5">VDD</text>
<text x="197.3" y="148.2">1</text>
<text x="213.4" y="148.2">2</text>
<text x="123" y="151.8">6</text>
<text x="123" y="155.3">7</text>
<text x="126.5" y="150">CLK</text>
<text x="126.5" y="153.5">VSS</text>
<text x="311.8" y="155.3">1</text>
<text x="353" y="155.3">16</text>
<text x="123" y="158.8">8</text>
<text x="126.5" y="157.1">DAT0</text>
<text x="126.5" y="160.6">DAT1</text>
<text x="311.8" y="158.8">2</text>
<text x="315.3" y="157.1">DIN</text>
<text x="315.3" y="160.6">GAIN_SLOT</text>
<text x="343.1" y="157.1">BCLK</text>
<text x="121" y="167.6">10</text>
<text x="123" y="164.1">9</text>
<text x="126.5" y="165.9">9</text>
<text x="311.8" y="165.9">4</text>
<text x="315.3" y="167.6">SD_MODE#</text>
<text x="341.3" y="164.1">LRCLK</text>
<text x="344.6" y="167.6">N.C.</text>
<text x="353" y="165.9">13</text>
<text x="353" y="162.3">14</text>
<text x="47.2" y="170.5">1</text>
<text x="121" y="171.2">11</text>
<text x="126.5" y="169.4">10</text>
<text x="126.5" y="172.9">11</text>
<text x="311.8" y="169.4">5</text>
<text x="311.8" y="172.9">6</text>
<text x="315.3" y="171.2">N.C.</text>
<text x="344.6" y="171.2">N.C.</text>
<text x="353" y="169.4">12</text>
<text x="47.2" y="174.7">2</text>
<text x="47.2" y="178.2">3</text>
<text x="315.3" y="174.7">N.C.</text>
<text x="342.3" y="178.2">OUTN</text>
<text x="353" y="180">9</text>
<text x="353" y="176.5">10</text>
<text x="367.6" y="177.9">1</text>
<text x="47.2" y="181.8">4</text>
<text x="334.4" y="183.2" transform="rotate(-90 334.4 183.2)">EP</text>
<text x="342.8" y="181.8">OUTP</text>
<text x="367.6" y="181.4">2</text>
<text x="176.1" y="187">1</text>
<text x="192.3" y="187">2</text>
<text x="333" y="187.9" transform="rotate(-90 333 187.9)">17</text>
<text x="47.2" y="218.1">1</text>
<text x="223.6" y="220.6">1</text>
<text x="234.2" y="217.4" transform="rotate(-90 234.2 217.4)">12</text>
<text x="47.2" y="222.3">2</text>
<text x="47.2" y="225.8">3</text>
<text x="223.6" y="224.1">2</text>
<text x="223.6" y="227.6">3</text>
<text x="227.1" y="222.3">1</text>
<text x="227.1" y="225.8">2</text>
<text x="235.7" y="222.1" transform="rotate(-90 235.7 222.1)">12</text>
<text x="308.3" y="224.1">1</text>
<text x="308.3" y="227.6">2</text>
<text x="311.7" y="225.8">DATA</text>
<text x="331.8" y="227.6">4</text>
<text x="47.2" y="229.4">4</text>
<text x="223.6" y="231.1">4</text>
<text x="227.1" y="229.4">3</text>
<text x="227.1" y="232.9">4</text>
<text x="311.7" y="229.4">L/R</text>
<text x="324.1" y="229.4">CLK</text>
<text x="223.6" y="234.7">5</text>
<text x="223.6" y="238.2">6</text>
<text x="227.1" y="236.4">5</text>
<text x="227.1" y="240">6</text>
<text x="223.6" y="241.7">7</text>
<text x="223.6" y="245.3">8</text>
<text x="227.1" y="243.5">7</text>
<text x="223.6" y="248.8">9</text>
<text x="227.1" y="247">8</text>
<text x="227.1" y="250.5">9</text>
<text x="221.6" y="252.3">10</text>
<text x="227.1" y="254.1">10</text>
<text x="235.7" y="255.5" transform="rotate(-90 235.7 255.5)">11</text>
<text x="234.2" y="260.2" transform="rotate(-90 234.2 260.2)">11</text>
</g>
<g font-size="3.2">
<text x="42.6" y="33.6">GND</text>
<text x="51.3" y="31.8">A1B12</text>
<text x="204.3" y="59.1" transform="rotate(-90 204.3 59.1)">1</text>
<text x="206" y="55.6" transform="rotate(-90 206 55.6)">GND</text>
<text x="51.3" y="70.6">B1A12</text>
<text x="42.6" y="72.4">GND</text>
<text x="344.2" y="160.6">GND</text>
<text x="353" y="158.8">15</text>
<text x="311.8" y="162.3">3</text>
<text x="315.3" y="164.1">GND</text>
<text x="353" y="172.9">11</text>
<text x="344.2" y="174.7">GND</text>
<text x="322.4" y="232" transform="rotate(-90 322.4 232)">GND</text>
<text x="320.7" y="235.5" transform="rotate(-90 320.7 235.5)">3</text>
</g>
<g font-size="3.2" fill="#f00">
<text x="311.8" y="176.5">7</text>
<text x="311.8" y="180">8</text>
<text x="315.3" y="178.2">VDD</text>
<text x="315.3" y="181.8">VDD</text>
<text x="323.2" y="225.8">VDD</text>
<text x="331.8" y="224.1">5</text>
</g>
</svg>
